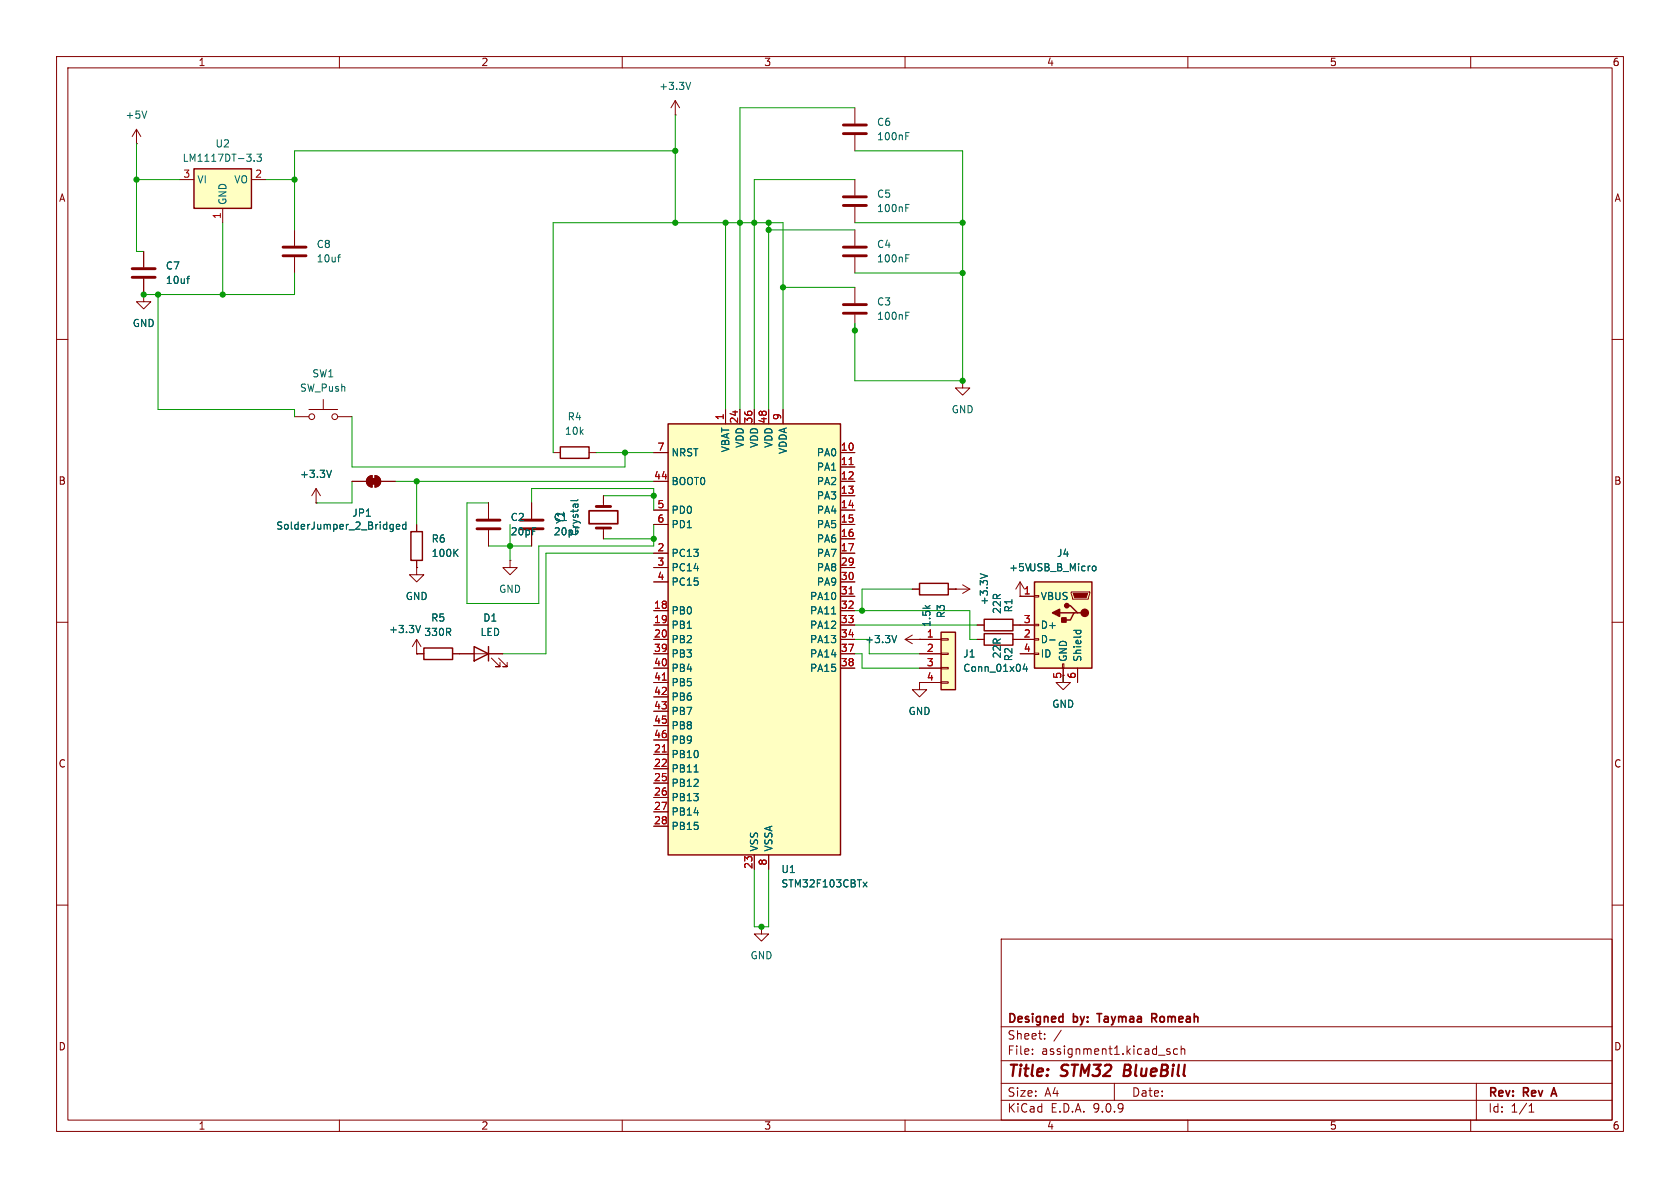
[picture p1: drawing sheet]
<svg xmlns="http://www.w3.org/2000/svg" width="297mm" height="210mm" viewBox="0 0 297 210" stroke-linecap="round" stroke-linejoin="round" font-family="sans-serif">
<g fill="none" stroke="#840000" stroke-width=".18">
<path d="M10 10h277v190h-277zM12 12h273v186h-273zM60 10v2M110 10v2M160 10v2M210 10v2M260 10v2M10 60h2M285 60h2M10 110h2M285 110h2M10 160h2"/>
<path d="M177 166h108v32h-108zM285 160h2M60 198v2M110 198v2M160 198v2M177 194.5h108M177 191.5h108M177 187.5h108M177 181.5h108M182.5 186.3v.1M182.5 185.5v.1M184.7 183.6v.1"/>
<path d="M184.7 182.8v.1M187.6 182.1l-1.3 2M197 191.5v3M206.3 185.8l.5 .2 .1 .1-.1 .2-.4 .1M206.3 185.5h.5M208.2 185.5l-.5-.1-.2 .3v.4l.1 .2h.6M208.8 185.5l.2-.1 .4 .1 .1 .9M208.8 184.9v1.5M210 198v2M260 198v2M261 191.5v6.5M270.3 196.6h.9"/>
<path d="M270.3 195.5l.4-.4v1.5"/>
</g>
<path d="M193.9 179.2h.9M204 180l.5 .7M204.3 179.3l-.7-.1v1.5M204.3 179.9l-.7 .1M274.3 193.4h.8M274.7 192.3l-.5 1.5" fill="none" stroke="#840000" stroke-width=".3"/>
<path d="M198.9 188.2l-.3 2h.8" fill="none" stroke="#840000" stroke-width=".4"/>
<path d="M166.4 111.8h2.5v10.1h-2.5z" fill="#ffffc2"/>
<path d="M74.9 114.6h5.1v2h-5.1zM83.8 114.3l2.6 1.3-2.6 1.2zM86.4 114.3v2.5M162.6 103.1h5v2.1h-5zM166.4 111.8h2.5v10.1h-2.5z" fill="none" stroke="#840000" stroke-width=".25"/>
<g fill="none" stroke="#840000" stroke-width=".18">
<path d="M86.4 88.9v2.8M86.4 93.7v2.8M90.2 99.1v1.2h1.2l-1.2 1.3-1.3-1.3h1.3M90.2 99.1h.1M94 88.9v2.8M94 93.7v2.8M73.7 100.3v1.3h1.2l-1.2 1.3-1.3-1.3h1.3M73.7 100.3h.1M73.7 115.6h1.2M80 115.6h8.9M86.9 116.3l1.5 1.6h-.8h.8v-.8M88.1 116.3l1.6 1.6h-.8h.8v-.8"/>
<path d="M161.3 104.1h1.3M162.6 113h3.8M162.6 115.6h3.8M162.6 118.1h3.8M166.4 112.9h1.2v.3h-1.2zM166.4 115.4h1.2v.3h-1.2zM166.4 118h1.2v.2h-1.2zM167.6 104.1h1.3M162.6 120.7h3.8M166.4 120.5h1.2v.3h-1.2zM134.6 163.8v1.3h1.3l-1.3 1.3-1.3-1.3h1.3M134.6 163.8h.1"/>
</g>
<path d="M181.2 117.4l-.3 .9h.8M181.5 117.8v.9" fill="none" stroke="#006464" stroke-width=".18"/>
<path d="M84.3 91.9h4.1M84.3 93.5h4.1M91.9 91.9h4.1M91.9 93.5h4.1" fill="none" stroke="#840000" stroke-width=".51"/>
<path d="M118.1 74.9h30.5v76.2h-30.5z" fill="#ffffc2"/>
<path d="M118.1 74.9h30.5v76.2h-30.5zM72.6 94h2.1v5.1h-2.1zM174 109.5h5.1v2h-5.1zM174 112h5.1v2h-5.1z" fill="none" stroke="#840000" stroke-width=".25"/>
<g fill="none" stroke="#840000" stroke-width=".18">
<path d="M128.3 72.4v2.5M130.8 72.4v2.5M133.3 72.4v2.5M135.9 72.4v2.5M138.4 72.4v2.5M73.7 92.7v1.3M73.7 99.1v1.2M115.6 80h2.5M115.6 85.1h2.5M115.6 90.2h2.5M115.6 92.7h2.5M115.6 97.8h2.5"/>
<path d="M148.6 80h2.5M148.6 85.1h2.5M148.6 90.2h2.5M148.6 92.7h2.5M148.6 97.8h2.5M148.6 82.6h2.5M148.6 87.6h2.5M148.6 95.3h2.5M73.7 115.6h.1M73.7 113l-.8 1.3M73.7 113l.7 1.3M73.7 113v2.6"/>
<path d="M115.6 100.3h2.5M115.6 102.9h2.5M115.6 108h2.5M115.6 110.5h2.5M115.6 113h2.5M115.6 115.6h2.5M115.6 118.1h2.5M148.6 100.3h2.5M148.6 102.9h2.5M148.6 108h2.5M148.6 110.5h2.5M148.6 113h2.5"/>
<path d="M148.6 115.6h2.5M148.6 118.1h2.5M148.6 105.4h2.5M160 113h2.6M160 113l1.3 .8M161.3 112.3l-1.3 .7M162.6 113h.1M168.9 104.1h.1M168.9 104.1h2.5M170.2 103.4l1.2 .7M171.4 104.1l-1.2 .8M172.7 110.5h1.3"/>
<path d="M172.7 113h1.3M179.1 110.5h1.2M179.1 113h1.2M180.3 105.4h.1M180.3 102.9l-.7 1.2M180.3 102.9l.8 1.2M180.3 102.9v2.5M188 119.4v1.3h1.2l-1.2 1.2-1.3-1.2h1.3M115.6 120.7h2.5M115.6 123.2h2.5M115.6 125.7h2.5M115.6 128.3h2.5"/>
<path d="M115.6 130.8h2.5M115.6 133.4h2.5M115.6 135.9h2.5M115.6 138.4h2.5M162.6 120.7v1.2h1.2l-1.2 1.3-1.3-1.3h1.3M162.6 120.7h.1M115.6 141h2.5M115.6 143.5h2.5M115.6 146.1h2.5M133.3 151.1v2.6M135.9 151.1v2.6"/>
</g>
<path d="M150.1 82.1h.7M150.1 105h.7M117.1 120.2h.7M117.1 132.9h.7" fill="none" stroke="#a90000" stroke-width=".18"/>
<path d="M80.4 97.6l.6 .8M81 97.1l-.8 .7M74.3 110.6l-.4 1.2M147 108.5h.7M158.5 112.3l-.4 1.3M173.3 101.4l1.3 .4M122.7 136.5h.7M152.6 155.9l.7 .9M153.3 155.9l-.7 .9" fill="none" stroke="#006464" stroke-width=".18"/>
<path d="M182.9 102.9h10.1v15.2h-10.1z" fill="#ffffc2"/>
<path d="M99.1 79h5v2h-5zM182.9 102.9h10.1v15.2h-10.1zM187.3 108.3h2.6M188.6 107.1h.6l1.3 1.2h.6M190.5 108.3h-.6l-.7 1.3h-1.2" fill="none" stroke="#840000" stroke-width=".25"/>
<g fill="none" stroke="#840000" stroke-width=".18">
<path d="M119.4 17.8l-.8 1.3M119.4 17.8l.7 1.3M119.4 17.8v2.5M151.1 19.1v2.7M24.1 25.4h.1M24.1 22.9l-.7 1.2M24.1 22.9l.8 1.2M24.1 22.9v2.5M119.4 20.3h.1M151.1 23.9v2.8M151.1 31.8v2.7M151.1 36.6v2.8"/>
<path d="M52.1 40.6v2.8M52.1 45.5v2.8M151.1 40.6v2.8M151.1 45.5v2.8M151.1 50.8v2.8M151.1 55.6v2.8M52.1 73.7h2.5M54.6 72.4h5.1M57.1 70.6v1.8M59.7 73.7h2.5M170.2 67.3v1.3h1.2l-1.2 1.3-1.3-1.3h1.3M170.2 67.3h.1"/>
<path d="M55.9 88.9h.1M55.9 86.4l-.8 1.2M55.9 86.4l.7 1.2M55.9 86.4v2.5M62.2 85.1h2.6M65.1 84.4l.7-.3v2a1.02 1.02 0 0 1-.9-.6 1.02 1.02 0 0 1 .2-1.1zM66.3 84.1a1.02 1.02 0 0 1 1 1 1.02 1.02 0 0 1-1 1zM67.3 85.1h2.5M97.8 80h1.3M104.1 80h1.3M106.7 87.6v1.9M106.7 93.3v2"/>
<path d="M180.3 105.4h2.6M180.3 110.5h2.6M180.3 113h2.6M180.3 115.6h2.6M182.9 105.3h.7v.2h-.7zM182.9 110.4h.7v.2h-.7zM182.9 112.9h.7v.3h-.7zM182.9 115.4h.7v.3h-.7zM187.8 117.3h.3v.8h-.3zM188 118.1v2.6M189.4 104.6h3.3v.3l-.3 1h-2.8zM190.5 118.1v2.6"/>
<circle cx="55.1" cy="73.7" r=".51"/>
<circle cx="59.2" cy="73.7" r=".51"/>
</g>
<g fill="#840000" stroke="#840000" stroke-width=".18">
<path d="M189.7 104.9h2.6l-.3 .8h-2z"/>
<path d="M65.5 84.6h1v1h-1z"/>
<path d="M65.1 84.4l.7-.3v2a1.02 1.02 0 0 1-.9-.6 1.02 1.02 0 0 1 .2-1.1z"/>
<path d="M66.3 84.1a1.02 1.02 0 0 1 1 1 1.02 1.02 0 0 1-1 1z"/>
</g>
<g fill="#840000" stroke="#840000" stroke-width=".25">
<path d="M187.7 109.2h.8v.8h-.8z"/>
<path d="M186.1 108.3l1.2-.6v1.3z"/>
<circle cx="191.8" cy="108.3" r=".63"/>
<circle cx="188.6" cy="107.1" r=".38"/>
</g>
<g fill="none" stroke="#006464" stroke-width=".18">
<path d="M25.9 19.6l-.4 1.3M122.1 14.5l-.4 1.3M160.1 36.7h.5M160.1 36.1h.6M160.1 24h.5M160.1 23.4h.6M59.7 45.5h.5M60.2 45l-.3 .1M160.1 55.8h.5M160.1 55.2h.6M160.1 45.6h.5M160.1 45h.6"/>
<path d="M58.6 83.1l-.4 1.3M69.2 92.7l.3 .1M69.5 92.7v1l-.2 .3M69.5 93.5h-.3M70.1 93.1l.6-.1-.1-.2-.4-.1-.1 .2v.6h.5M71.8 92.8l-.4-.1-.2 .2 .1 .6h.5M71.8 92.3v1.2M102.2 88.3l-.2 .2h-1.1M185.6 113.1h.9M189.8 111.4h1.3M190.3 111.4l-.1 .4M191 111.4l.1 .4"/>
<path d="M193.3 100.1h.3l.2 .2-.1 .5-.4 .1"/>
</g>
<path d="M149.1 34.8h4.1M149.1 36.3h4.1M149.1 22.1h4.1M149.1 23.6h4.1M50 43.7h4.1M50 45.2h4.1M149.1 53.8h4.1M149.1 55.4h4.1M149.1 43.7h4.1M149.1 45.2h4.1M105.4 89.5h2.5M105.4 93.3h2.5" fill="none" stroke="#840000" stroke-width=".51"/>
<path d="M104.1 90.3h5.1v2.3h-5.1z" fill="none" stroke="#840000" stroke-width=".3"/>
<path d="M34.3 29.8h10.1v7h-10.1z" fill="#ffffc2"/>
<path d="M34.3 29.8h10.1v7h-10.1z" fill="none" stroke="#840000" stroke-width=".25"/>
<g fill="none" stroke="#840000" stroke-width=".18">
<path d="M31.7 31.8h2.6M39.4 36.8v2.6M44.4 31.8h2.6M25.4 52.1v1.2h1.3l-1.3 1.3-1.3-1.3h1.3M25.4 52.1h.1M25.4 44.5v2.7M25.4 49.3v2.8M128.3 72.4v2.5M130.8 72.4v2.5M133.3 72.4v2.5M135.9 72.4v2.5M138.4 72.4v2.5"/>
<path d="M55.9 88.9h.1M62.2 85.1h2.6M67.3 85.1h2.5M73.7 92.7v1.3M73.7 99.1v1.2M86.4 88.9v2.8M86.4 93.7v2.8M94 88.9v2.8M94 93.7v2.8M106.7 87.6v1.3M106.7 94v1.3M115.6 80h2.5"/>
<path d="M115.6 85.1h2.5M115.6 90.2h2.5M115.6 92.7h2.5M115.6 97.8h2.5M148.6 80h2.5M148.6 85.1h2.5M148.6 90.2h2.5M148.6 92.7h2.5M148.6 97.8h2.5M148.6 82.6h2.5M148.6 87.6h2.5M148.6 95.3h2.5"/>
<path d="M73.7 100.3h.1M73.7 115.6h.1M73.7 115.6h1.2M80 115.6h3.8M86.4 115.6h2.5M115.6 110.5h2.5M115.6 113h2.5M115.6 115.6h2.5M115.6 118.1h2.5M115.6 100.3h2.5M115.6 102.9h2.5M115.6 108h2.5"/>
<path d="M148.6 110.5h2.5M148.6 113h2.5M148.6 115.6h2.5M148.6 118.1h2.5M148.6 105.4h2.5M148.6 100.3h2.5M148.6 102.9h2.5M148.6 108h2.5M161.3 104.1h1.3M162.6 113h.1M162.6 113h3.8M162.6 115.6h3.8"/>
<path d="M162.6 118.1h3.8M167.6 104.1h1.3M168.9 104.1h.1M172.7 110.5h1.3M172.7 113h1.3M179.1 110.5h3.8M179.1 113h3.8M180.3 105.4h.1M180.3 115.6h2.6M180.3 105.4h2.6M188 118.1v2.6M190.5 118.1v2.6"/>
<path d="M115.6 120.7h2.5M115.6 123.2h2.5M115.6 125.7h2.5M115.6 128.3h2.5M115.6 130.8h2.5M115.6 133.4h2.5M115.6 135.9h2.5M115.6 138.4h2.5M162.6 120.7h.1M162.6 120.7h3.8M115.6 141h2.5M115.6 143.5h2.5"/>
<path d="M115.6 146.1h2.5M133.3 151.1v2.6M135.9 151.1v2.6"/>
</g>
<g fill="none" stroke="#006464" stroke-width=".18">
<path d="M44.9 28.4v.1M45.4 27.2h.8l-.4 .5 .3 .2v.5l-.1 .1-.6-.1M33 49.3h.5M33.5 48.8l-.2 .1M58.6 83.1l-.4 1.3M69.2 92.7l.3 .1M69.5 92.7v1l-.2 .3M69.5 93.5h-.3M70.1 93.1l.6-.1-.1-.2-.4-.1-.1 .2v.6h.5M71.8 92.8l-.4-.1-.2 .2 .1 .6h.5M71.8 92.3v1.2M80.4 97.6l.6 .8"/>
<path d="M81 97.1l-.8 .7M102.2 88.3l-.2 .2h-1.1M74.3 110.6l-.4 1.2M147 108.5h.7M158.5 112.3l-.4 1.3M173.3 101.4l1.3 .4M181.2 117.4l-.3 .9h.8M181.5 117.8v.9M185.6 113.1h.9M189.8 111.4h1.3M190.3 111.4l-.1 .4M191 111.4l.1 .4"/>
<path d="M193.3 100.1h.3l.2 .2-.1 .5-.4 .1M122.7 136.5h.7M152.6 155.9l.7 .9M153.3 155.9l-.7 .9"/>
</g>
<path d="M23.4 47.5h4M23.4 49h4" fill="none" stroke="#840000" stroke-width=".51"/>
<g fill="none" stroke="#009600" stroke-width=".18">
<path d="M151.1 19.1h-20.3v53.3M24.1 31.8h7.6M24.1 25.4v19.1h1.3M39.4 39.4v12.7M47 31.8h5.1M119.4 26.7h-67.3v13.9M119.4 20.3v19.1M128.3 39.4v33M135.9 39.4v33M151.1 26.7h19.1v40.6h-19.1v-10.1M151.1 31.8h-17.8v40.6M151.1 39.4h19.1"/>
<path d="M27.9 52.1v20.3h24.2v1.3M52.1 48.3v3.8h-26.7M135.9 40.6h15.2M138.4 50.8h12.7M151.1 48.3h19.1M62.2 73.7v8.9h48.3v-2.6M138.4 72.4v-33h-40.6v40.6M62.2 85.1v3.8h-6.3M69.8 85.1h45.8M73.7 85.1v7.6M86.4 88.9h-3.9v17.8h12.7v-10.2h20.4v-3.8M86.4 96.5h7.6"/>
<path d="M90.2 92.7v6.4M94 88.9v-2.5h21.6v3.8M105.4 80h10.2M106.7 95.3h8.9M106.7 87.6h8.9M115.6 97.8h-19.1v17.8h-7.6M151.1 115.6h1.3v2.5h10.2M151.1 113h2.6v2.6h8.9M151.1 108h20.3v5h1.3M151.1 110.5h21.6M161.3 104.1h-8.9v3.9M188 119.4v1.3"/>
<path d="M133.3 153.7v10.1h2.6v-10.1"/>
</g>
<path d="M150.1 82.1h.7M150.1 105h.7M117.1 120.2h.7M117.1 132.9h.7" fill="none" stroke="#a90000" stroke-width=".18"/>
<g fill="#009600" stroke="#009600" stroke-width=".18">
<circle cx="152.4" cy="108" r=".46"/>
<circle cx="134.6" cy="163.8" r=".46"/>
<circle cx="115.6" cy="87.6" r=".46"/>
<circle cx="115.6" cy="95.3" r=".46"/>
<circle cx="90.2" cy="96.5" r=".46"/>
<circle cx="110.5" cy="80" r=".46"/>
<circle cx="170.2" cy="67.3" r=".46"/>
<circle cx="151.1" cy="58.4" r=".46"/>
<circle cx="170.2" cy="48.3" r=".46"/>
<circle cx="170.2" cy="39.4" r=".46"/>
<circle cx="138.4" cy="50.8" r=".46"/>
<circle cx="135.9" cy="39.4" r=".46"/>
<circle cx="135.9" cy="40.6" r=".46"/>
<circle cx="130.8" cy="39.4" r=".46"/>
<circle cx="133.3" cy="39.4" r=".46"/>
<circle cx="128.3" cy="39.4" r=".46"/>
<circle cx="119.4" cy="26.7" r=".46"/>
<circle cx="73.7" cy="85.1" r=".46"/>
<circle cx="119.4" cy="39.4" r=".46"/>
<circle cx="24.1" cy="31.8" r=".46"/>
<circle cx="52.1" cy="31.8" r=".46"/>
<circle cx="25.4" cy="52.1" r=".46"/>
<circle cx="27.9" cy="52.1" r=".46"/>
<circle cx="39.4" cy="52.1" r=".46"/>
</g>
<g font-size="2.8" fill="#840000">
<text x="178" y="190.9">Title:</text>
<text x="187.7" y="190.9">STM32</text>
<text x="199.5" y="190.9">BlueBill</text>
</g>
<g font-size="2.1" fill="#840000">
<text x="178" y="184">Sheet:</text>
<text x="178" y="181.2">Designed</text>
<text x="189.8" y="181.2">by:</text>
<text x="194.8" y="181.2">Taymaa</text>
<text x="204.9" y="181.2">Romeah</text>
<text x="178" y="186.7">File:</text>
<text x="184.1" y="186.7">assignment1.kicad_sch</text>
<text x="178" y="196.9">KiCad</text>
<text x="178" y="194.1">Size:</text>
<text x="184.7" y="194.1">A4</text>
<text x="185.7" y="196.9">E.D.A.</text>
<text x="193.3" y="196.9">9.0.9</text>
<text x="200" y="194.1">Date:</text>
<text x="263" y="194.3">Rev:</text>
<text x="263" y="196.9">Id:</text>
<text x="267.1" y="196.9">1/1</text>
<text x="269.4" y="194.3">Rev</text>
<text x="275.1" y="194.3">A</text>
</g>
<g font-size="1.8" fill="#840000">
<text x="35" y="11.9">1</text>
<text x="85" y="11.9">2</text>
<text x="135" y="11.9">3</text>
<text x="185" y="11.9">4</text>
<text x="235" y="11.9">5</text>
<text x="285" y="11.9">6</text>
<text x="10.3" y="35.9">A</text>
<text x="285.3" y="35.9">A</text>
<text x="10.3" y="85.9">B</text>
<text x="285.3" y="85.9">B</text>
<text x="10.3" y="135.9">C</text>
<text x="285.3" y="135.9">C</text>
<text x="10.3" y="185.9">D</text>
<text x="285.3" y="185.9">D</text>
<text x="35" y="199.9">1</text>
<text x="85" y="199.9">2</text>
<text x="135" y="199.9">3</text>
<text x="185" y="199.9">4</text>
<text x="235" y="199.9">5</text>
<text x="285" y="199.9">6</text>
</g>
<g font-size="1.8" fill="#006464">
<text x="116.4" y="16.1">+3.3V</text>
<text x="22.1" y="21.2">+5V</text>
<text x="154.9" y="22.5">C6</text>
<text x="32.2" y="28.8">LM1117DT-3.3</text>
<text x="38" y="26.3">U2</text>
<text x="154.9" y="25">100nF</text>
<text x="34.8" y="32.6">VI</text>
<text x="41.3" y="32.6">VO</text>
<text x="154.9" y="35.2">C5</text>
<text x="40.2" y="36.3" transform="rotate(-90 40.2 36.3)">GND</text>
<text x="154.9" y="37.7">100nF</text>
<text x="29.2" y="47.9">C7</text>
<text x="55.9" y="44">C8</text>
<text x="55.9" y="46.6">10uf</text>
<text x="154.9" y="44">C4</text>
<text x="154.9" y="46.6">100nF</text>
<text x="29.2" y="50.4">10uf</text>
<text x="23.4" y="58">GND</text>
<text x="154.9" y="54.2">C3</text>
<text x="154.9" y="56.7">100nF</text>
<text x="52.9" y="69.4">SW_Push</text>
<text x="55.1" y="66.9">SW1</text>
<text x="99.8" y="77.1">10k</text>
<text x="100.3" y="74.5">R4</text>
<text x="168.1" y="73.3">GND</text>
<text x="118.6" y="80.9">NRST</text>
<text x="129.1" y="80.1" transform="rotate(-90 129.1 80.1)">VBAT</text>
<text x="131.7" y="79.3" transform="rotate(-90 131.7 79.3)">VDD</text>
<text x="134.2" y="79.3" transform="rotate(-90 134.2 79.3)">VDD</text>
<text x="136.8" y="79.3" transform="rotate(-90 136.8 79.3)">VDD</text>
<text x="139.3" y="80.4" transform="rotate(-90 139.3 80.4)">VDDA</text>
<text x="144.3" y="80.9">PA0</text>
<text x="144.3" y="83.4">PA1</text>
<text x="52.9" y="84.7">+3.3V</text>
<text x="118.6" y="86">BOOT0</text>
<text x="144.3" y="86">PA2</text>
<text x="144.3" y="88.5">PA3</text>
<text x="48.7" y="93.8">SolderJumper_2_Bridged</text>
<text x="62.2" y="91.5">JP1</text>
<text x="90.2" y="92.3">C2</text>
<text x="90.2" y="94.8">20pF</text>
<text x="97.8" y="94.8">20pF</text>
<text x="99.9" y="92.7" transform="rotate(-90 99.9 92.7)">Y1</text>
<text x="102.5" y="94.8" transform="rotate(-90 102.5 94.8)">Crystal</text>
<text x="118.6" y="91">PD0</text>
<text x="118.6" y="93.6">PD1</text>
<text x="144.3" y="91">PA4</text>
<text x="144.3" y="93.6">PA5</text>
<text x="76.2" y="96.1">R6</text>
<text x="76.2" y="98.7">100K</text>
<text x="118.6" y="98.7">PC13</text>
<text x="118.6" y="101.2">PC14</text>
<text x="144.3" y="96.1">PA6</text>
<text x="144.3" y="98.7">PA7</text>
<text x="144.3" y="101.2">PA8</text>
<text x="178.3" y="101.2">+5V USB_B_Micro</text>
<text x="186.8" y="98.7">J4</text>
<text x="71.6" y="106.3">GND</text>
<text x="88.1" y="105">GND</text>
<text x="118.6" y="103.7">PC15</text>
<text x="143.1" y="106.3">PA10</text>
<text x="144.3" y="103.7">PA9</text>
<text x="174.9" y="107.1" transform="rotate(-90 174.9 107.1)">+3.3V</text>
<text x="183.9" y="106.3">VBUS</text>
<text x="68.7" y="112.1">+3.3V</text>
<text x="74.9" y="112.6">330R</text>
<text x="76.1" y="110.1">R5</text>
<text x="84.9" y="112.6">LED</text>
<text x="85.3" y="110.1">D1</text>
<text x="118.6" y="108.8">PB0</text>
<text x="118.6" y="111.4">PB1</text>
<text x="118.6" y="113.9">PB2</text>
<text x="143.1" y="108.8">PA11</text>
<text x="143.1" y="111.4">PA12</text>
<text x="143.1" y="113.9">PA13</text>
<text x="152.9" y="113.9">+3.3V</text>
<text x="164.7" y="110.9" transform="rotate(-90 164.7 110.9)">1.5k</text>
<text x="167.2" y="109.4" transform="rotate(-90 167.2 109.4)">R3</text>
<text x="177.1" y="108.6" transform="rotate(-90 177.1 108.6)">22R</text>
<text x="179.2" y="108.4" transform="rotate(-90 179.2 108.4)">R1</text>
<text x="183.9" y="111.4">D+</text>
<text x="183.9" y="113.9">D-</text>
<text x="118.6" y="116.4">PB3</text>
<text x="118.6" y="119">PB4</text>
<text x="143.1" y="116.4">PA14</text>
<text x="143.1" y="119">PA15</text>
<text x="170.2" y="116.4">J1</text>
<text x="170.2" y="119">Conn_01x04</text>
<text x="177.1" y="116.5" transform="rotate(-90 177.1 116.5)">22R</text>
<text x="179.2" y="117" transform="rotate(-90 179.2 117)">R2</text>
<text x="183.9" y="116.4">ID</text>
<text x="188.8" y="117.1" transform="rotate(-90 188.8 117.1)">GND</text>
<text x="191.4" y="117.1" transform="rotate(-90 191.4 117.1)">Shield</text>
<text x="118.6" y="121.5">PB5</text>
<text x="118.6" y="124.1">PB6</text>
<text x="185.9" y="125.3">GND</text>
<text x="118.6" y="126.6">PB7</text>
<text x="118.6" y="129.1">PB8</text>
<text x="118.6" y="131.7">PB9</text>
<text x="160.5" y="126.6">GND</text>
<text x="118.6" y="134.2">PB10</text>
<text x="118.6" y="136.8">PB11</text>
<text x="118.6" y="139.3">PB12</text>
<text x="118.6" y="141.8">PB13</text>
<text x="118.6" y="144.4">PB14</text>
<text x="118.6" y="146.9">PB15</text>
<text x="134.2" y="150.6" transform="rotate(-90 134.2 150.6)">VSS</text>
<text x="136.8" y="150.6" transform="rotate(-90 136.8 150.6)">VSSA</text>
<text x="138" y="154.5">U1</text>
<text x="138" y="157.1">STM32F103CBTx</text>
<text x="132.6" y="169.8">GND</text>
</g>
<g font-size="1.8" fill="#a90000">
<text x="32.3" y="31.5">3</text>
<text x="45" y="31.5">2</text>
<text x="39.1" y="38.8" transform="rotate(-90 39.1 38.8)">1</text>
<text x="128" y="74.4" transform="rotate(-90 128 74.4)">1</text>
<text x="130.6" y="75" transform="rotate(-90 130.6 75)">24</text>
<text x="133.1" y="75" transform="rotate(-90 133.1 75)">36</text>
<text x="135.6" y="75" transform="rotate(-90 135.6 75)">48</text>
<text x="138.2" y="74.4" transform="rotate(-90 138.2 74.4)">9</text>
<text x="116.1" y="79.8">7</text>
<text x="148.5" y="79.8">10</text>
<text x="148.5" y="82.3">11</text>
<text x="115.5" y="84.8">44</text>
<text x="116.1" y="89.9">5</text>
<text x="148.5" y="84.8">12</text>
<text x="148.5" y="87.4">13</text>
<text x="148.5" y="89.9">14</text>
<text x="116.1" y="92.5">6</text>
<text x="148.5" y="92.5">15</text>
<text x="148.5" y="95">16</text>
<text x="116.1" y="97.5">2</text>
<text x="116.1" y="100.1">3</text>
<text x="148.5" y="97.5">17</text>
<text x="148.5" y="100.1">29</text>
<text x="115.5" y="107.7">18</text>
<text x="116.1" y="102.6">4</text>
<text x="148.5" y="102.6">30</text>
<text x="148.5" y="105.2">31</text>
<text x="148.5" y="107.7">32</text>
<text x="180.9" y="105.2">1</text>
<text x="115.5" y="110.2">19</text>
<text x="115.5" y="112.8">20</text>
<text x="148.5" y="110.2">33</text>
<text x="148.5" y="112.8">34</text>
<text x="163.8" y="112.8">1</text>
<text x="180.9" y="110.2">3</text>
<text x="180.9" y="112.8">2</text>
<text x="115.5" y="115.3">39</text>
<text x="115.5" y="117.9">40</text>
<text x="148.5" y="115.3">37</text>
<text x="148.5" y="117.9">38</text>
<text x="163.8" y="115.3">2</text>
<text x="163.8" y="117.9">3</text>
<text x="180.9" y="115.3">4</text>
<text x="115.5" y="120.4">41</text>
<text x="115.5" y="122.9">42</text>
<text x="115.5" y="125.5">43</text>
<text x="163.8" y="120.4">4</text>
<text x="187.7" y="120.1" transform="rotate(-90 187.7 120.1)">5</text>
<text x="190.2" y="120.1" transform="rotate(-90 190.2 120.1)">6</text>
<text x="115.5" y="128">45</text>
<text x="115.5" y="130.6">46</text>
<text x="115.5" y="133.1">21</text>
<text x="115.5" y="135.6">22</text>
<text x="115.5" y="138.2">25</text>
<text x="115.5" y="140.7">26</text>
<text x="115.5" y="143.3">27</text>
<text x="115.5" y="145.8">28</text>
<text x="133.1" y="153.7" transform="rotate(-90 133.1 153.7)">23</text>
<text x="135.6" y="153.1" transform="rotate(-90 135.6 153.1)">8</text>
</g>
</svg>
